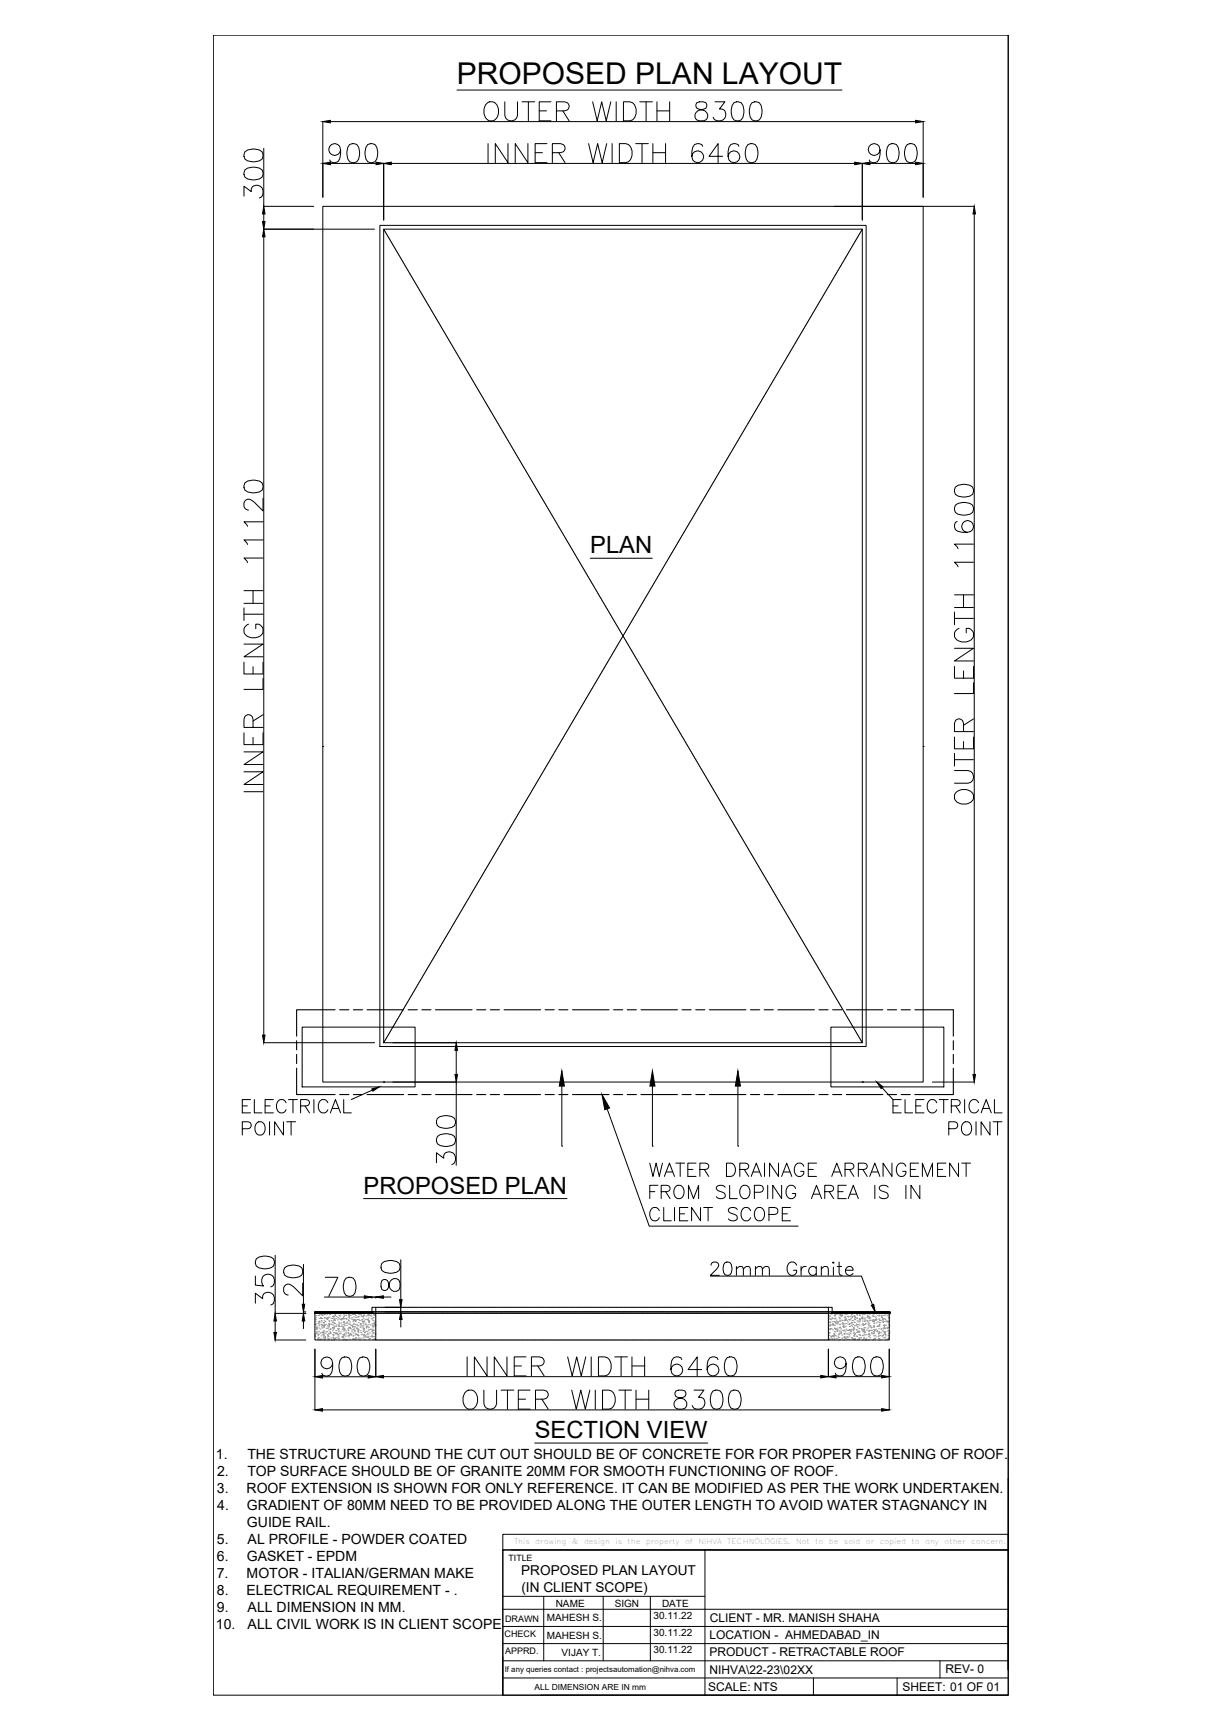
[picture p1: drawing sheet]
<svg xmlns="http://www.w3.org/2000/svg" width="594mm" height="841mm" viewBox="0 0 594 841" stroke-linecap="round" stroke-linejoin="round" font-family="sans-serif">
<!-- layer: 0 -->
<g fill="none" stroke="#000" stroke-width=".49">
<path d="M104 17h386v807h-386zM490 17h.1M490 17v795M157 59v37M161 59h284M236 51a3 3 0 0 1 4-1 3 3 0 0 1 2 3 4 4 0 0 1-1 4 4 4 0 0 1-4 1 6 6 0 0 1-1-7zM245 49v7a3 3 0 0 0 3 3 3 3 0 0 0 4-3v-7M254 49h6M257 49v10M262 54h4M268 49h-6v10h6M271 54l5-1a2.1 2.1 0 0 0 0-3l-5-1v10"/>
<path d="M274 54l3 5M288 49l2 10 3-10 2 10 2-10M300 49v10M303 49h3a5 5 0 0 1 3 5 5 5 0 0 1-3 5h-3zM311 49h6M314 49v10M319 54h7M319 49v10M326 49v10M339 50a1.9 1.9 0 0 0 1 3 4 4 0 0 1 4 4 3 3 0 0 1-4 2 3 3 0 0 1-2-3 4 4 0 0 1 4-3 1.9 1.9 0 0 0 1-3l-1-1zM348 49h4l-2 4a3 3 0 0 1 3 3 3 3 0 0 1-4 3l-1-1-1-1M357 50a3 3 0 0 1 4 1 8 8 0 0 1-1 7 3 3 0 0 1-4-1 8 8 0 0 1 1-7z"/>
<path d="M366 50a3 3 0 0 1 4 1 8 8 0 0 1-1 7 3 3 0 0 1-4-1 8 8 0 0 1 1-7zM449 59v37M119 74a7 7 0 0 1 8 0 3 3 0 0 1-1 4 8 8 0 0 1-7-1v-1zM128 72v28h25M161 79h22M166 73a2.9 2.9 0 0 1-4 2 2.9 2.9 0 0 1-1-4 2.9 2.9 0 0 1 4 0 8 8 0 0 1-1 8 2.7 2.7 0 0 1-4-1M170 70a3 3 0 0 1 4 2 8 8 0 0 1-1 7 3 3 0 0 1-4-2 8 8 0 0 1 1-7zM179 70a3 3 0 0 1 4 2 8 8 0 0 1-1 7 3 3 0 0 1-4-2 8 8 0 0 1 1-7zM187 79v28M190 79h226M237 70v9M247 70v9l-6-9v9"/>
<path d="M257 70v9l-7-9v9M260 74h4M266 70h-6v9h6M269 74h5a2.1 2.1 0 0 0 0-4h-5v9M272 74l3 5M286 70l2 9 3-9 2 9 2-9M298 70v9M301 70h3a5 5 0 0 1 3 4 5 5 0 0 1-3 5h-3zM309 70h6M312 70v9M317 74h7M317 70v9"/>
<path d="M324 70v9M342 71a2.7 2.7 0 0 0-4-1 7 7 0 0 0 0 9 2.9 2.9 0 0 0 4-2 2.9 2.9 0 0 0-2-4 2.9 2.9 0 0 0-4 3M351 76h-6l4-6v9M359 71a2.7 2.7 0 0 0-4-1 7 7 0 0 0 0 9 2.9 2.9 0 0 0 4-2 2.9 2.9 0 0 0-2-4 2.9 2.9 0 0 0-3 3M364 70a3 3 0 0 1 4 2 8 8 0 0 1-1 7 3 3 0 0 1-4-2 8 8 0 0 1 1-7zM419 79v28M423 79h22M428 73a2.9 2.9 0 0 1-4 2 2.9 2.9 0 0 1-1-4 2.9 2.9 0 0 1 4 0 8 8 0 0 1 0 8 2.7 2.7 0 0 1-4-1M432 70a3 3 0 0 1 5 2 8 8 0 0 1-1 7 3 3 0 0 1-5-2 8 8 0 0 1 1-7zM441 70a3 3 0 0 1 4 2 8 8 0 0 1 0 7 3 3 0 0 1-5-2 8 8 0 0 1 1-7zM119 95v-4l3 2a3 3 0 0 1 4-3 3 3 0 0 1 2 4l-1 1-1 1M119 83a7 7 0 0 1 8 0 3 3 0 0 1-1 4 8 8 0 0 1-7-1v-1z"/>
<path d="M128 111h54M128 104v4M128 115v388M185 110h236v399h-236zM187 111h232v396h-232zM405 100h69M474 104v418M119 235a7 7 0 0 1 8 0 3 3 0 0 1-1 4 8 8 0 0 1-7-1v-1zM464 237a7 7 0 0 1 9 0 3 3 0 0 1-1 4 8 8 0 0 1-8-1v-1zM128 254h-9l1 2M128 242v6l-5-4a2.8 2.8 0 0 0-4 0v2l1 2h1M464 246a7 7 0 0 1 9 0 3 3 0 0 1-1 4 8 8 0 0 1-8-1v-1z"/>
<path d="M465 254a2.7 2.7 0 0 0-1 3 7 7 0 0 0 9 0 2.9 2.9 0 0 0-1-4 2.9 2.9 0 0 0-4 2 2.9 2.9 0 0 0 2 4M128 271h-9l1 2M128 262h-9l1 3M287 271h30M473 273h-9l2 3M473 265h-9l2 2M119 299h9M119 296v6M119 293h9M119 287h9M123 287v6M464 298v6"/>
<path d="M464 295h9M464 289h9M468 289v6M119 313h9l-9 6h9M121 303a3 3 0 0 0-2 4 3 3 0 0 0 3 3 4 4 0 0 0 5-1 4 4 0 0 0 0-4l-1-2h-2v3M464 315h9l-9 6h9M464 301h9M466 305a3 3 0 0 0-2 4 3 3 0 0 0 4 3 4 4 0 0 0 4-1 4 4 0 0 0 1-4l-2-2h-1v3M119 322v6h9v-6M123 324v4M128 330v5h-9M464 324v6h9v-6"/>
<path d="M468 326v4M473 332v5h-9M119 356v6h9v-6M123 354v-6a2.1 2.1 0 0 0-4 0v6h9M123 358v4M128 347l-5 4M464 358v6h9v-6M468 356v-6a2.1 2.1 0 0 0-4 0v6h9M473 350l-5 3M119 375h9l-9 6h9M119 366h9l-9 6h9M157 363v-263h292v263"/>
<path d="M157 363h.1M157 363v163h30M449 363h.1M449 363v163h-30M464 375h7a3 3 0 0 1 2 3 3 3 0 0 1-2 3h-7M464 369h9M464 366v6M468 361v3M119 385h9M464 386a5 5 0 0 1 9 0 5 5 0 0 1-3 5 5 5 0 0 1-6-2v-1zM147 499h55v29h-55zM404 499h55v29h-55z"/>
<path d="M128 507h54M191 507h31M222 511v11M118 538h2M122 535h-4v6h4M124 535v6h3M129 538h2M133 535h-4v6h4M139 536a2.4 2.4 0 0 0-3-1 2.4 2.4 0 0 0-2 2v2a2.4 2.4 0 0 0 2 2 2.4 2.4 0 0 0 3-2M140 535h5M142 535v6M146 538l4-1v-1v-1h-1h-3v6"/>
<path d="M148 538l2 3M153 535v6M159 536a2.4 2.4 0 0 0-2-1 2.4 2.4 0 0 0-2 2v2a2.4 2.4 0 0 0 2 2 2.4 2.4 0 0 0 2-2M162 539h3M167 535v6h4M181 530l-10 5M187 526h.1M187 526h232M222 526v41M273 528l1 29M295 539l21 57h72M317 528l1 29"/>
<path d="M359 528v29M419 526h.1M429 529l5 6M434 538h3M438 535h-4v6h4M440 535v6h4M445 538h3M449 535h-4v6h4M453 526h21M455 536a2.4 2.4 0 0 0-2-1 2.4 2.4 0 0 0-2 2v2a2.4 2.4 0 0 0 2 2 2.4 2.4 0 0 0 2-2M457 535h4M459 535v6"/>
<path d="M462 538l4-1 1-1-1-1h-1h-3v6M465 538l2 3M469 535v6M476 536a2.4 2.4 0 0 0-3-1 2.4 2.4 0 0 0-2 2v2a2.4 2.4 0 0 0 2 2 2.4 2.4 0 0 0 3-2M478 539h3M483 535v6h4M118 549h3a1.7 1.7 0 0 0 1-2 1.7 1.7 0 0 0-1-2h-3v7M125 546a2.4 2.4 0 0 1 2-1 2.4 2.4 0 0 1 2 3v1a2.5 2.5 0 0 1-3 3 2.5 2.5 0 0 1-2-3zM131 545v7M138 545v7l-4-7v7M139 545h5M142 545v7"/>
<path d="M161 541l2-6 3 6M213 552a7 7 0 0 1 8 0 3 3 0 0 1-1 5 8 8 0 0 1-7-1l-1-1zM213 544a7 7 0 0 1 8 0 3 3 0 0 1-1 4 8 8 0 0 1-7-1l-1-1zM461 549h3a1.7 1.7 0 0 0 2-2 1.7 1.7 0 0 0-2-2h-3v7M468 546a2.4 2.4 0 0 1 3-1 2.4 2.4 0 0 1 1 3v1a2.5 2.5 0 0 1-2 3 2.5 2.5 0 0 1-3-3zM475 545v7M477 541l2-6 3 6M481 545v7l-4-7v7M483 545h4M485 545v7M212 565v-5l4 3a3 3 0 0 1 3-3 3 3 0 0 1 2 4v1l-1 1M316 565l1 7 2-7 2 7 1-7"/>
<path d="M316 579h2M320 576h-4v7M321 579h4l1-1-1-1-1-1h-3v7M323 572l2-7 3 7M324 579l2 4M324 570h3M328 577a2.4 2.4 0 0 1 3-1 2.4 2.4 0 0 1 2 3v1a2.5 2.5 0 0 1-3 3 2.5 2.5 0 0 1-2-3zM329 565h4M331 565v7M334 569h3M338 565h-4v7h4M340 569l4-1 1-1-1-1-1-1h-3v7"/>
<path d="M342 569l3 3M353 577a2.4 2.4 0 0 0-3-1 2.4 2.4 0 0 0-2 2l1 1 3 1 1 2a2.8 2.8 0 0 1-5 0M353 565h2a3 3 0 0 1 3 4 3 3 0 0 1-3 3h-2zM355 576v7h3M360 569l3-1 1-1v-1l-2-1h-2v7M360 577a2.4 2.4 0 0 1 3-1 2.4 2.4 0 0 1 2 3v1a2.5 2.5 0 0 1-3 3 2.5 2.5 0 0 1-2-3zM362 569l2 3M365 572l3-7 2 7M366 570h3M367 580h3a1.7 1.7 0 0 0 1-2 1.7 1.7 0 0 0-1-2h-3v7M372 565v7M373 576v7"/>
<path d="M378 565v7l-4-7v7M380 572l2-7 3 7M380 576v7l-4-7v7M381 570h3M387 578a2.4 2.4 0 0 0-3-2 2.4 2.4 0 0 0-2 3v1a2.3 2.3 0 0 0 2 3 2.3 2.3 0 0 0 3-3h-2M391 567a2.4 2.4 0 0 0-3-2 2.4 2.4 0 0 0-2 3v1a2.3 2.3 0 0 0 2 3 2.3 2.3 0 0 0 3-3h-2M393 569h2M397 565h-4v7h4M401 579h4v-1v-1l-1-1h-3v7M403 579l2 4M404 572l3-7 2 7M405 570h3"/>
<path d="M407 579h3M411 569l4-1v-1v-1l-1-1h-3v7M411 576h-4v7h4M413 569l2 3M417 569l4-1 1-1-1-1-1-1h-3v7M419 569l3 3M423 572l2-7 3 7M424 570h3M425 576v7M432 577a2.4 2.4 0 0 0-3-1 2.4 2.4 0 0 0-2 2l1 1 3 1 1 2a2.8 2.8 0 0 1-5 0M434 565v7l-5-7v7M440 567a2.4 2.4 0 0 0-2-2 2.4 2.4 0 0 0-2 3v1a2.3 2.3 0 0 0 2 3 2.3 2.3 0 0 0 2-3h-1"/>
<path d="M440 576v7M443 569h2M447 565h-4v7h4M447 576v7l-4-7v7M448 572v-7l3 7 2-7v7M456 569h2M460 565h-4v7h4M466 565v7l-4-7v7M468 565h4M470 565v7M177 583h99M321 589a2.4 2.4 0 0 0-3-2 2.4 2.4 0 0 0-2 2v2a2.4 2.4 0 0 0 2 3 2.4 2.4 0 0 0 3-2"/>
<path d="M323 587v6h3M328 587v6M330 590h3M334 587h-4v6h4M335 583v-7l2 7 3-7v7M341 587v6l-5-6v6M342 587h4M344 587v6M358 588a2.4 2.4 0 0 0-2-1 2.4 2.4 0 0 0-2 2h1l3 2v2a2.8 2.8 0 0 1-4 0M365 589a2.4 2.4 0 0 0-3-2 2.4 2.4 0 0 0-2 2v2a2.4 2.4 0 0 0 2 3 2.4 2.4 0 0 0 3-2M368 587a3 3 0 0 1 4 3 3 3 0 0 1-2 3 3 3 0 0 1-3-2 3 3 0 0 1 1-4zM374 590h3a1.7 1.7 0 0 0 1-1 1.7 1.7 0 0 0-1-2h-3v6"/>
<path d="M380 590h3M384 587h-4v6h4M394 583l3-7 2 7M395 581h3M412 583l3-7 2 7M413 581h3M125 612a7 7 0 0 1 8 0 3 3 0 0 1-1 4 8 8 0 0 1-7-1l-1-1zM134 610v28h15M138 616a7 7 0 0 1 9 0 3 3 0 0 1-2 5 8 8 0 0 1-7-1v-1zM148 615v19M186 614a7 7 0 0 1 8 0 3 3 0 0 1-1 5 8 8 0 0 1-7-1l-1-2zM195 612v20"/>
<path d="M124 634v-5l4 2a3 3 0 0 1 3-3 3 3 0 0 1 2 4v2h-1M124 620v5h4a3 3 0 0 1 0-5 3 3 0 0 1 5 1 3 3 0 0 1-1 5M147 624v6l-4-4a2.8 2.8 0 0 0-5-1v3l1 1 1 1M147 638h2M148 638h.1M153 638h28v-2h2v15h-30zM153 638h28h-28zM153 638h.1M154 638h.1M154 638h-1M155 638h.1M155 638h-1"/>
<path d="M156 638h.1M156 638h-1M157 638h-1M157 638h.1M158 638h.1M158 638h-1M158 631h19M158 621h6l-4 9M159 638h.1M159 638h-1M160 638h.1M160 638h-1"/>
<path d="M161 638h.1M161 638h-1M162 638h.1M162 638h-1M163 638h.1M163 638h-1M164 638h.1M164 638h-1M165 638h.1M165 638h-1M166 638h.1M166 638h-1"/>
<path d="M167 638h.1M167 638h-1M168 638h-1M168 638h.1M168 621a3 3 0 0 1 5 2 8 8 0 0 1-1 7 3 3 0 0 1-5-2 8 8 0 0 1 1-7zM169 638h.1M169 638h-1M170 638h.1M170 638h-1M171 638h.1M171 638h-1M172 638h.1"/>
<path d="M172 638h-1M173 638h.1M173 638h-1M174 638h.1M174 638h-1M175 638h.1M175 638h-1M176 638h.1M176 638h-1M177 638h.1M177 638h-1M178 638h.1"/>
<path d="M178 638h-1M179 638h.1M179 638h-1M180 638h.1M180 638h-1M181 638h.1M181 638h-1M181 631h2M186 622a3 3 0 0 0 1 5 5 5 0 0 0 3-4 2.5 2.5 0 0 1 2-1 2.5 2.5 0 0 1 2 2v2a2.7 2.7 0 0 1-2 2 2.7 2.7 0 0 1-3-3v-2a1.9 1.9 0 0 0-3-1zM186 631h4M187 636h8v2h-8M345 620h74l5 14"/>
<path d="M403 636h2v2h27v13h-29zM405 638h.1M405 638h27h-27zM406 638h.1M406 638h-1M407 638h.1M407 638h-1M408 638h.1M408 638h-1M409 638h.1M409 638h-1M410 638h.1"/>
<path d="M410 638h-1M411 638h.1M411 638h-1M412 638h-1M412 638h.1M413 638h.1M413 638h-1M414 638h.1M414 638h-1M415 638h.1M415 638h-1M416 638h.1"/>
<path d="M416 638h-1M417 638h-1M417 638h.1M418 638h.1M418 638h-1M419 638h.1M419 638h-1M420 638h.1M420 638h-1M421 638h.1M421 638h-1M422 638h.1"/>
<path d="M422 638h-1M423 638h.1M423 638h-1M424 638h.1M424 638h-1M425 638h.1M425 638h-1M426 638h-1M426 638h.1M427 638h.1M427 638h-1M428 638h.1"/>
<path d="M428 638h-1M429 638h.1M429 638h-1M430 638h.1M430 638h-1M431 638h.1M431 638h-1M432 638h.1M432 638h-1M134 651h15M134 642v6M148 642v4"/>
<path d="M153 656v29M183 656v13M195 641v4M227 660v9M237 660v9l-6-9v9M246 660v9l-6-9v9M256 660h-6v9h6M276 660l2 9 2-9 3 9 2-9M287 660v9M291 660h3a5 5 0 0 1 3 4 5 5 0 0 1-3 5h-3zM299 660h6M302 660v9"/>
<path d="M307 660v9M313 660v9M403 656v13M432 656v29M157 669h22M162 663a2.9 2.9 0 0 1-4 2 2.9 2.9 0 0 1-1-4 2.9 2.9 0 0 1 4 0 8 8 0 0 1-1 7 2.7 2.7 0 0 1-4 0M166 660a3 3 0 0 1 5 1 8 8 0 0 1-1 7 3 3 0 0 1-5-1 8 8 0 0 1 1-7zM175 660a3 3 0 0 1 4 1 8 8 0 0 1-1 7 3 3 0 0 1-4-1 8 8 0 0 1 1-7zM186 669h213M226 677a3 3 0 0 1 4-1 3 3 0 0 1 2 3 4 4 0 0 1-1 5 4 4 0 0 1-4 1 6 6 0 0 1-1-8zM235 676v6a3 3 0 0 0 3 3 3 3 0 0 0 3-3v-6M244 676h6"/>
<path d="M247 676v9M250 664h4M258 676h-6v9h6M258 664h6a2.1 2.1 0 0 0 0-4h-6v9M261 664l4 5M278 676l2 9 2-9 3 9 2-9M289 676v9M293 676h3a5 5 0 0 1 3 4 5 5 0 0 1-3 5h-3zM301 676h6M304 676v9M307 664h6M309 676v9"/>
<path d="M315 676v9M329 676a1.9 1.9 0 0 0 0 3 4 4 0 0 1 5 4 3 3 0 0 1-4 2 3 3 0 0 1-2-3 4 4 0 0 1 4-3 1.9 1.9 0 0 0 1-3h-1zM331 661a2.7 2.7 0 0 0-4-1 7 7 0 0 0 0 8 2.9 2.9 0 0 0 5-1 2.9 2.9 0 0 0-2-4 2.9 2.9 0 0 0-4 3M337 676h5l-2 3a3 3 0 0 1 3 4 3 3 0 0 1-4 2h-2v-2M341 666h-6l4-6v9M347 676a3 3 0 0 1 4 2 8 8 0 0 1-1 7 3 3 0 0 1-4-2 8 8 0 0 1 1-7zM349 661a2.7 2.7 0 0 0-4-1 7 7 0 0 0 0 8 2.9 2.9 0 0 0 4-1 2.9 2.9 0 0 0-2-4 2.9 2.9 0 0 0-3 3M353 660a3 3 0 0 1 5 1 8 8 0 0 1-1 7 3 3 0 0 1-4-1 8 8 0 0 1 0-7zM355 676a3 3 0 0 1 5 2 8 8 0 0 1-1 7 3 3 0 0 1-4-2 8 8 0 0 1 0-7zM406 669h23M411 663a2.9 2.9 0 0 1-4 2 2.9 2.9 0 0 1-1-4 2.9 2.9 0 0 1 5 0 8 8 0 0 1-1 7 2.7 2.7 0 0 1-4 0M416 660a3 3 0 0 1 4 1 8 8 0 0 1-1 7 3 3 0 0 1-4-1 8 8 0 0 1 1-7z"/>
<path d="M425 660a3 3 0 0 1 4 1 8 8 0 0 1-1 7 3 3 0 0 1-4-1 8 8 0 0 1 1-7zM157 685h272M252 680h3M260 680h6a2.1 2.1 0 0 0 0-4h-6v9M263 680l4 5M309 680h6M260 702h84M490 709h.1M490 719h.1M244 746h246v7h-246zM244 753h246v71h-246zM244 753v71"/>
<path d="M249 753h241M343 753v71M490 757h.1M490 749h.1M244 776h99M264 776v31M293 776v31M316 776v31M490 779h.1M490 768h.1M244 799h246M244 791h246"/>
<path d="M244 782h246M490 790h.1M244 807h246M244 816h246M395 816v8M436 816v8M457 807v9M490 801h.1M263 824h227"/>
</g>
<!-- layer: HIDDEN -->
<g fill="none" stroke="#000" stroke-width=".49">
<path d="M187 111l1 3M188 114h.1M188 114l1 1M189 115l1 1M190 117h.1M190 117l2 3M415 118l-1 2M416 117l-1 1M417 115l-1 1M419 112l-2 3M419 111v1M192 120h.1"/>
<path d="M192 121h.1M192 121l1 1M193 122v1M193 123l1 2M195 125h.1M195 125v1M195 126l2 3M197 129h.1M197 129v1M197 130l1 1M198 131h.1M198 131v1"/>
<path d="M198 132l2 2M200 134h.1M200 134v1M200 135l1 1M201 136v1M202 137l1 2M203 139h.1M203 139v1M203 140h.1M203 140l1 1M402 140h.1M403 139l-1 1"/>
<path d="M404 138l-1 1M405 136l-1 2M405 135v1M405 135h.1M408 131l-2 4M408 131h.1M408 130h.1M409 129l-1 1M410 126l-1 3M411 126h.1M411 125v1M412 124l-1 1"/>
<path d="M412 123v1M414 121l-2 2M414 121h.1M414 120h.1M204 141l1 2M205 144l2 2M207 146v1M207 147l1 1M208 148v1M208 149h1M209 149l1 2M210 151l1 3"/>
<path d="M211 154h.1M212 154h.1M212 155l1 1M213 156v1M213 157l1 1M214 158v1M214 159h1M215 159v1M391 159l-1 1M391 159h.1M392 158l-1 1M393 156l-1 2"/>
<path d="M393 156h.1M394 155l-1 1M394 154h.1M396 151l-2 3M396 151h.1M397 149l-1 1M397 149h.1M398 148l-1 1M398 148h.1M399 146l-1 1M399 146h.1M400 144l-1 2"/>
<path d="M400 143h.1M402 141l-1 2M402 141h.1M215 161h1M216 161v1M216 162h.1M217 162v1M217 163v1M217 164h1M218 165l1 1M219 166v1M219 167l1 1"/>
<path d="M220 168h.1M220 168v1M220 169h1M221 169l1 2M222 171v1M222 172l1 1M223 173v1M223 174h1M224 175l1 1M225 176v1M225 177h.1M225 178l1 1"/>
<path d="M227 179l1 2M380 178l-1 3M380 178h.1M381 177h-1M381 176v1M381 176h.1M382 174l-1 2M383 173l-1 1M383 173h.1M383 172v1M384 172h.1M385 169l-1 3"/>
<path d="M386 168v1M387 167l-1 1M387 166v1M387 166h.1M388 164l-1 2M389 163l-1 1M389 163h.1M389 162v1M390 161l-1 1M390 161h.1M228 182h.1M228 182v1"/>
<path d="M229 183v1M229 184h1M230 185l1 1M231 186v1M231 187h.1M231 187v1M231 188l2 2M233 190v1M233 191h.1M234 191h.1M234 192h.1M234 192l1 2"/>
<path d="M235 194h.1M235 195h1M236 196h.1M237 196l1 3M238 199l1 1M367 200h.1M369 196l-2 4M370 196h-1M371 194l-1 1M371 193v1M372 192l-1 1M373 190l-1 1"/>
<path d="M374 189l-1 1M375 187l-1 2M375 186v1M375 186h.1M377 184l-1 2M377 183v1M377 183h.1M378 182l-1 1M378 181h.1M239 200v1M239 201h1M240 202h.1"/>
<path d="M240 202l1 3M242 205h.1M242 205v1M242 206l2 4M244 210l1 1M245 211h.1M245 212h1M246 212l1 2M247 214v1M247 215l1 1M248 216l1 2M249 218h1"/>
<path d="M250 219h.1M250 219v1M250 220l2 2M355 220v1M356 219v1M358 215l-2 3M358 215h.1M359 214v1M360 212l-1 2M361 211h-1M361 210v1M362 209l-1 1"/>
<path d="M363 206l-1 3M364 206h.1M364 205v1M365 203l-1 2M366 202l-1 1M367 201h-1M367 200v1M252 222l1 2M253 224h.1M253 224v1M253 225l3 4M256 229h.1"/>
<path d="M256 230l2 3M258 233h.1M258 233l1 1M259 234l1 2M260 236l1 1M261 237v1M261 238v1M262 239h.1M262 240l1 2M344 239l-2 3M345 238l-1 1M347 234l-2 4"/>
<path d="M347 234h.1M348 233l-1 1M348 232v1M349 231v1M350 230l-1 1M350 229h.1M350 228v1M352 226l-1 2M352 226h.1M353 224l-1 1M353 224h.1M355 221l-2 3"/>
<path d="M263 242h.1M264 242v1M264 243l1 2M265 245l1 1M266 247h.1M266 247l1 1M267 248h.1M267 248v1M267 249h1M268 250l1 2M269 252h1M270 253v1"/>
<path d="M270 254l1 1M271 255l1 1M272 256h.1M272 257h.1M272 257l1 1M273 258v1M273 259l2 2M332 259l-1 2M333 258l-1 1M333 258h.1M333 257v1M334 257h-1"/>
<path d="M334 257h.1M334 256h.1M335 254l-1 2M336 253l-1 1M337 252h-1M337 252h.1M337 251v1M338 249l-1 2M339 248l-1 1M339 248h.1M339 247v1M340 247h-1"/>
<path d="M340 246h.1M342 243l-2 3M342 243h.1M342 242v1M275 261v1M275 262h.1M275 262l1 2M276 264l1 1M277 265l1 1M278 267h.1M278 267l1 2M279 269l1 1"/>
<path d="M280 270h.1M280 270l1 2M281 272h.1M281 272l1 2M282 274l1 1M283 275h.1M283 275v1M283 276h.1M284 276h.1M284 277h.1M284 277l1 2M285 279l1 1"/>
<path d="M286 280v1M320 280h.1M321 279l-1 1M321 278v1M321 278h.1M322 277l-1 1M322 276h.1M323 275l-1 1M323 274v1M324 274h.1M325 272l-1 1M325 271v1"/>
<path d="M325 271h.1M326 270l-1 1M327 269l-1 1M327 268v1M328 267l-1 1M328 266h.1M329 264l-1 2M330 264h-1M330 263h.1M330 262v1M331 261v1M286 281l1 1"/>
<path d="M287 282h.1M287 282l1 2M288 284h.1M288 284v1M289 285v1M289 286h1M290 287h.1M290 287l2 3M292 290h.1M292 291l1 1M293 292h.1M293 292l1 1"/>
<path d="M294 294h.1M294 294v1M294 295l2 3M297 298v1M297 299h.1M297 299v1M297 300l1 2M308 300v1M309 299v1M309 299h.1M310 297l-1 2M311 296l-1 1"/>
<path d="M311 295v1M312 294l-1 1M312 294h.1M313 292l-1 1M313 291v1M314 291h.1M314 290h.1M315 288l-1 2M316 287l-1 1M317 286h-1M317 286h.1M317 285v1"/>
<path d="M317 285h.1M318 284l-1 1M318 284h.1M319 282l-1 1M319 281v1M320 280l-1 1M297 319l-1 2M298 318l-1 1M298 317v1M299 302h.1M299 302l1 1M300 304h.1"/>
<path d="M300 314l-1 3M300 314h.1M300 305h.1M300 305l2 2M300 313v1M301 312l-1 1M302 311l-1 1M302 307v1M302 308l1 1M303 309l-1 2M303 309v1M303 308v1"/>
<path d="M303 310l1 2M303 308h.1M304 312h1M305 312v1M305 313h.1M305 313l1 1M306 305l-2 3M306 314l2 4M306 304h.1M307 302l-1 1M308 301l-1 1M308 318l1 1"/>
<path d="M309 319v1M309 320l1 2M285 339l-1 2M286 339h-1M286 338h.1M287 337h-1M287 336v1M288 334l-1 2M289 333v1M290 332l-1 1M290 331h.1M291 329l-1 2"/>
<path d="M292 328l-1 1M292 328h.1M292 327h.1M295 323l-3 4M295 322v1M296 321l-1 1M310 322h.1M310 322l1 1M311 323l1 1M312 324l1 3M313 327h.1M314 327h.1"/>
<path d="M314 328l1 1M315 329v1M315 330l1 1M316 332l1 1M317 333h.1M317 333l2 3M319 336l1 1M320 338l2 3M273 360l-1 1M273 359v1M274 359h-1M275 357l-1 1"/>
<path d="M275 356v1M277 354l-2 2M278 351l-1 3M279 350l-1 1M280 349l-1 1M281 347l-1 1M281 345v2M282 345h.1M282 344v1M283 342l-1 2M283 342h.1M284 342h.1"/>
<path d="M322 341h.1M322 342h.1M322 342l1 2M324 344v1M324 345l1 2M325 347h.1M325 347l2 3M327 350h.1M327 350v1M327 351l3 5M330 356h.1M331 356v1"/>
<path d="M331 357h.1M331 357l2 3M333 360v1M261 379l-1 2M262 379h.1M263 377l-1 1M263 376v1M265 374l-1 2M265 374h.1M265 373v1M266 372l-1 1M266 371v1"/>
<path d="M267 370l-1 1M269 367l-2 3M269 366v1M270 366h-1M270 365h.1M270 364v1M271 364h-1M272 362l-1 2M272 361v1M333 361l1 1M334 362l1 2M335 364l1 1"/>
<path d="M336 365h.1M336 366l1 1M337 367h.1M337 367l1 3M339 370h.1M339 370v1M339 371l1 1M340 372h.1M340 373l1 1M341 374h.1M341 374l1 1M342 375l1 2"/>
<path d="M343 377h.1M343 377v1M344 378h.1M344 379h.1M344 379l1 1M250 400l-1 1M250 399h.1M251 398l-1 1M251 397v1M252 396l-1 1M253 394l-1 2M253 394h.1"/>
<path d="M253 393v1M254 392v1M255 391l-1 1M256 390l-1 1M256 389h.1M256 388v1M257 387v1M258 386l-1 1M259 384l-1 2M259 384h.1M259 383v1M260 382l-1 1"/>
<path d="M260 382h.1M260 381v1M345 380l1 2M346 382h.1M346 383h.1M346 383l1 1M347 384h.1M347 384v1M347 385l1 2M349 387v1M349 388l1 1M350 389h.1"/>
<path d="M350 390h.1M351 390l1 2M352 392h.1M352 393h.1M352 393l1 1M353 394h.1M353 394v1M353 395l2 2M355 397v1M355 398h.1M355 398l1 1M356 400h.1"/>
<path d="M238 420l-1 1M238 419h.1M239 417l-1 2M240 417h-1M240 416h.1M241 414l-1 2M242 413l-1 1M242 412h.1M243 411l-1 1M244 410l-1 1M244 409h.1M245 408l-1 1"/>
<path d="M245 408h.1M245 407v1M246 407h-1M247 404l-1 2M247 404h.1M248 403l-1 1M248 402h.1M249 401v1M356 400l1 2M357 402h.1M357 402h1M358 403l1 1"/>
<path d="M359 404v1M359 405l1 1M360 407h.1M360 407l1 1M361 408l1 1M362 410h.1M362 410l1 1M363 411v1M363 412h.1M364 412h.1M364 413l2 3M366 417h.1"/>
<path d="M366 417l1 1M367 418l1 1M368 420h.1M226 440h.1M226 439v1M228 436l-1 3M228 436h.1M229 435v1M231 432l-2 3M231 431v1M231 431h.1M232 430l-1 1"/>
<path d="M232 430h.1M232 429h.1M234 427l-2 2M234 426h.1M235 425l-1 1M235 425h.1M235 424v1M236 422l-1 2M236 422h.1M237 421v1M368 420l1 1M369 421h.1"/>
<path d="M369 421v1M369 422l2 3M371 425l1 1M372 426v1M372 427l1 1M373 428h.1M373 428l1 1M374 430h.1M374 430l1 1M375 431v2M376 433l1 2M377 435h.1"/>
<path d="M377 435v1M377 436h.1M377 436l1 1M378 437v1M379 438l1 2M380 440h.1M215 459l-2 2M215 459h.1M215 458v1M215 458h.1M216 456l-1 2M218 454l-2 2"/>
<path d="M218 454h.1M218 453h.1M220 449l-2 4M221 449h-1M222 447l-1 2M223 445l-1 2M223 445h.1M223 444v1M225 442l-2 2M225 441v1M226 441h-1M380 441h.1"/>
<path d="M380 441l3 4M383 445h.1M383 445l1 2M384 447l1 2M385 449h.1M385 449v1M386 450l1 2M387 452v1M387 453h1M388 454h.1M388 454l1 1M389 455l1 3"/>
<path d="M390 458h.1M391 458h.1M391 458v1M391 459l2 3M204 478l-2 3M204 477h.1M205 476l-1 1M206 475l-1 1M206 474h.1M206 473v1M207 473h.1M209 469l-2 4"/>
<path d="M209 468v1M210 467l-1 1M210 466v1M211 465l-1 1M212 464h.1M212 463v1M213 461l-1 2M393 462v1M393 463h.1M394 463v1M394 464h.1M394 465h1"/>
<path d="M395 465v2M396 467v1M396 468l1 1M397 469h.1M397 469v1M397 470l2 2M399 472v1M399 473l1 1M400 474h.1M400 475h.1M401 475l1 2M402 477h.1"/>
<path d="M402 478h.1M402 478l2 3M191 500l-1 1M191 499v1M192 497l-1 2M193 496l-1 1M193 496h.1M194 495l-1 1M194 494h.1M195 492l-1 2M195 492h.1M196 492h-1"/>
<path d="M197 490l-1 1M197 489v1M198 488l-1 1M198 487h.1M199 486l-1 1M200 485l-1 1M200 484h.1M201 483l-1 1M201 482v1M201 482h.1M404 482h1M405 482v1"/>
<path d="M405 483l1 1M406 485h.1M406 485l1 1M407 486h.1M407 486v1M407 487h1M408 488l1 2M409 490h.1M409 490l1 1M410 492h.1M411 492h.1M411 492v1"/>
<path d="M411 493l1 1M412 495h.1M412 495l1 1M413 496v1M413 497l1 1M414 498l1 2M415 500h.1M187 507h.1M187 506v1M187 506h.1M188 505l-1 1M188 505h.1"/>
<path d="M188 504h.1M189 502l-1 2M190 502h-1M190 501h.1M415 500l1 1M416 501v1M416 502l1 1M417 503l1 1M418 505h.1M418 505l1 1M419 506h.1M419 506v1"/>
<path d="M419 507h.1M181 638h224M183 636h220M183 651h220"/>
</g>
<!-- layer: 0 -->
<g fill="#000" stroke="#000" stroke-width=".49">
<path d="M157 59h4v1zM445 59h4l-4 1zM157 79h4v1zM183 79h4l-4 1zM187 79h3v1zM416 79h3l-3 1zM419 79h4v1zM445 79h4l-4 1zM128 111l1 4h-1zM128 108h1l-1 3zM128 100l1 4h-1zM474 100v4h-1z"/>
<path d="M128 503h1l-1 4zM222 507v4h-1zM181 529l3-1-3 2zM221 522h1v4zM273 521l1 7h-2zM293 532l3 7h-2zM317 521l1 7h-2zM359 521l1 7h-3zM426 526l3 2-1 1zM473 522h1v4zM147 634h1v4zM177 630l4 1h-4z"/>
<path d="M183 631l3-1v1zM194 632h1v4zM424 635l1-1v4zM133 648h1v3zM134 638v4h-1zM148 638v4h-1zM195 638v3h-1zM153 669h4v1zM179 669h4l-4 1zM183 669h3v1zM399 669h4l-4 1zM403 669h3v1z"/>
<path d="M429 669h3l-3 1zM153 685h4v1zM429 685h3l-3 1z"/>
</g>
<g fill="none" stroke="#939598" stroke-width=".49">
<path d="M154 640h.1M155 639h.1M156 639h.1M157 639h.1M158 639h.1M159 639h.1M160 639h.1M161 639h.1M162 639h.1M162 640h.1M163 639h.1M164 639h.1"/>
<path d="M165 640h.1M165 639h.1M167 639h.1M168 639h.1M169 639h.1M170 639h.1M170 640h.1M171 639h.1M172 639h.1M173 639h.1M173 640h.1M174 639h.1"/>
<path d="M174 640h.1M175 639h.1M175 640h.1M176 639h.1M176 640h.1M177 640h.1M177 639h.1M178 640h.1M179 640h.1M179 639h.1M180 640h.1M181 638h.1"/>
<path d="M182 639h.1M403 639h.1M403 640h.1M404 639h.1M404 638h1M406 640h.1M406 639h.1M407 639h.1M408 639h.1M409 639h.1M409 640h.1M409 639v1"/>
<path d="M410 639l-1 1M411 639h.1M412 640h.1M413 639h.1M414 640h.1M414 639h.1M415 640h-1zM415 640h.1M416 639h.1M417 639h.1M418 639h.1M419 639h.1"/>
<path d="M420 639h.1M422 639h.1M422 640h.1M423 639h.1M424 639h.1M424 640h.1M425 639h.1M425 638h.1M426 638h.1M427 640h.1M427 639h.1M428 639h.1"/>
<path d="M428 640h.1M429 640h.1M430 639h.1M431 639h.1M432 640h.1M432 639h.1M153 649h.1M153 650h.1M153 641h.1M153 648h.1M153 642h.1M153 644h.1"/>
<path d="M154 646h.1M154 645h.1M154 647h.1M154 649h.1M154 648h.1M154 643h.1M155 650h.1M155 651h.1M155 649h.1M155 647h.1M155 643h.1M155 646h.1"/>
<path d="M155 642h.1M155 644h.1M155 645h.1M155 641h.1M156 651h.1M156 648h.1M156 646h.1M156 641h.1M156 644h.1M156 649h.1M156 642h.1M156 643h.1"/>
<path d="M156 645h.1M157 649h.1M157 648h.1M157 644h.1M157 650h.1M157 643h.1M157 647h.1M157 645h.1M157 642h.1M158 641h.1M158 644l-1 1zM158 644h.1"/>
<path d="M158 651h.1M158 642h.1M158 648h.1M158 650h.1M158 647h.1M159 646h.1M159 647h.1M159 641h.1M159 651h.1M159 645h.1M159 649h.1M159 641h1"/>
<path d="M160 649h.1M160 651h.1M160 650h.1M160 648h.1M160 647h.1M160 646h.1M160 645h.1M160 644h.1M160 643h.1M160 642h.1M160 640h.1M161 646h.1"/>
<path d="M161 648h.1M161 651h.1M161 641h.1M161 644h.1M161 642h.1M161 645h.1M162 646h.1M162 647h.1M162 641h.1M162 649h.1M162 643h.1M162 650h.1"/>
<path d="M162 644h.1M162 651h.1M162 648h.1M162 645h.1M162 642h.1M162 645h1l-1 1M163 651h-1M163 651h.1M163 648h.1M163 642h.1M163 643h.1M163 641h.1"/>
<path d="M163 649h.1M163 647h.1M163 650v1zM164 648h.1M163 640h.1M163 644h.1M164 645h.1M164 650h.1M164 642h.1M164 646h.1M164 649h.1M164 640h.1"/>
<path d="M164 651h.1M164 647h.1M164 644h.1M165 645h.1M165 646h.1M165 644h.1M165 643h.1M165 651h.1M165 641h.1M165 648h.1M165 647h.1M165 642h.1"/>
<path d="M166 648h.1M166 645h.1M166 641h.1M166 643h.1M166 644h.1M167 650h.1M166 646h.1M167 646h.1M167 649h.1M167 651h.1M167 645h.1M167 647h.1"/>
<path d="M167 643h.1M167 641h.1M167 644h.1M167 642h.1M167 640h.1M168 646h.1M167 648h.1M168 646h-1zM168 650h.1M168 648h.1M168 651h.1M168 641h.1"/>
<path d="M168 649h.1M168 647h.1M168 644h.1M169 643h.1M169 646h.1M169 648h.1M169 649h.1M169 650h.1M169 647h.1M169 645h.1M169 644h.1M169 642h.1"/>
<path d="M170 641h.1M170 649h.1M170 651h.1M170 646h.1M170 644h.1M170 643h.1M170 648h.1M170 645h.1M171 649h.1M171 641h.1M171 647h.1M171 644h.1"/>
<path d="M172 645h.1M171 651h.1M172 651h.1M172 646h.1M172 644h.1M172 650h.1M172 649h.1M172 642h.1M172 648h.1M172 642v-1v1M172 643h.1M172 640h.1"/>
<path d="M173 645h.1M173 651h.1M173 649h.1M173 647h-1zM173 648h.1M173 641v1M173 642h.1M173 650h.1M173 644h.1M173 641h.1M174 645h.1M174 646h.1"/>
<path d="M174 649h.1M174 647h.1M174 651h.1M174 648h.1M174 643h.1M174 641h.1M174 650h.1M175 642h.1M175 651h.1M175 644h.1M175 647h.1M175 645h.1"/>
<path d="M176 643h.1M175 648h.1M176 649h.1M176 642h.1M176 645h.1M176 650h.1M176 646h.1M176 647h.1M177 646h.1M177 644h.1M177 649h.1M177 643h.1"/>
<path d="M177 641h.1M177 647h.1M177 642h.1M177 651h.1M177 650h.1M178 642h.1M178 649h.1M178 647l-1 1zM178 650h.1M178 644h.1M178 645h.1M178 647h.1"/>
<path d="M178 641h.1M179 648h.1M179 641h.1M179 650h.1M179 649h.1M179 647h.1M179 645h.1M179 644h.1M179 642h.1M179 651h.1M179 643h.1M180 651h.1"/>
<path d="M180 643h.1M180 648h.1M180 646h.1M180 644h.1M180 650h.1M180 641h.1M181 649h.1M181 650h.1M181 644h.1M181 647h.1M181 642h.1M181 641h.1"/>
<path d="M181 646h.1M181 645h.1M181 651h.1M181 648h.1M181 640h.1M182 647h.1M182 650h.1M182 651h.1M182 645h.1M182 644h.1M182 643h.1M183 648v1"/>
<path d="M403 648h.1M403 646h.1M403 651h.1M403 641h.1M403 643h.1M403 649h.1M403 644h.1M403 645h.1M404 643h.1M404 646h.1M404 650h.1M404 644h.1"/>
<path d="M404 642h.1M404 651h.1M405 641h.1M405 649h.1M405 643h.1M405 646h.1M405 644h.1M405 648h.1M405 651h.1M406 649h.1M406 641h.1M406 647h.1"/>
<path d="M406 646h.1M406 644h.1M406 643h.1M406 649h-1zM406 651h.1M407 650h.1M407 642h.1M407 644h.1M407 651h.1M407 647h.1M407 646h.1M408 643h.1"/>
<path d="M407 649h.1M408 650h.1M408 640h.1M408 648h.1M408 649h.1M408 647h.1M408 646h.1M408 651h.1M408 644h.1M408 641h.1M408 642h.1M408 645h.1"/>
<path d="M409 646h.1M409 647h.1M409 648h.1M409 642h.1M409 650h.1M409 649h.1M409 643h.1M409 651h.1M409 644h.1M410 644h.1M410 647h.1M410 643h.1"/>
<path d="M410 645h.1M410 651h.1M410 650h.1M410 649h.1M410 648h.1M410 650h1M411 642h.1M411 641h.1M411 640h.1M411 648h.1M411 650v1M411 650h.1"/>
<path d="M411 651h.1M411 645h.1M411 643h.1M411 646h.1M412 642h.1M412 648h.1M412 650h.1M412 647h.1M412 651h.1M412 649h.1M412 643h.1M412 644h.1"/>
<path d="M413 651h.1M413 650h.1M413 648h.1M413 646h.1M413 649h.1M413 647h.1M413 645h.1M413 643h.1M413 642h.1M413 640h.1M413 641h.1M414 647h.1"/>
<path d="M414 641h.1M414 646h.1M414 650h.1M414 644h.1M414 643h.1M414 642h.1M414 645h.1M414 651h.1M414 650l1 1M415 644h.1M415 646h.1M415 648h.1"/>
<path d="M415 647h.1M415 642h.1M415 651h.1M415 649h.1M415 650h.1M415 645v1v-1M415 645h.1M415 643h.1M415 641h.1M416 641h.1M416 648h.1M416 651h-1z"/>
<path d="M416 640h.1M416 644h.1M416 646h.1M416 649h.1M416 647h.1M417 650h.1M417 644h.1M417 642h.1M417 641h.1M417 645h.1M417 651h.1M417 643h.1"/>
<path d="M417 647h.1M417 648h.1M417 649h.1M418 647h.1M418 648h.1M418 646h.1M418 644h.1M418 643h.1M418 641h.1M418 649h.1M418 651h.1M418 642h.1"/>
<path d="M419 650h.1M419 646h.1M419 644h.1M419 642h.1M419 640h.1M419 649h.1M419 643h.1M419 647h.1M419 651h.1M420 641h-1zM420 647h.1M420 644h.1"/>
<path d="M420 651h.1M420 650h.1M420 649h.1M420 645h.1M420 642h.1M420 646h.1M420 641h.1M421 648h.1M421 646h.1M421 642h.1M421 643h.1M421 651h.1"/>
<path d="M421 649h.1M421 647h.1M421 640h.1M422 642h.1M422 644h.1M422 646h.1M422 649h.1M422 643h.1M422 651h.1M422 650h.1M422 647h.1M422 648h.1"/>
<path d="M423 649h.1M422 645h.1M423 640h.1M423 641h.1M423 650h.1M423 647h.1M423 642h.1M423 645h.1M424 645h.1M424 647h.1M424 648h.1M424 642h.1"/>
<path d="M425 651h.1M425 645h.1M425 642h-1zM425 642h.1M425 649h.1M425 644h.1M425 648h.1M425 647h.1M425 646h.1M425 643h.1M425 640h.1M426 642h.1"/>
<path d="M426 646h.1M426 640h.1M426 650h.1M426 643h.1M426 641h.1M426 647h.1M426 645h.1M427 643h.1M427 650h.1M427 648h.1M427 651h.1M427 649h.1"/>
<path d="M427 646h.1M427 644h.1M427 641h.1M427 647h.1M427 645h.1M428 644h.1M427 642h.1M428 643h.1M428 649h.1M428 642h.1M428 648h.1M428 646h.1"/>
<path d="M429 650h.1M429 647h.1M429 641h.1M429 643h.1M429 649h.1M429 646h.1M429 644h.1M430 646h.1M430 642l-1 1zM430 644h.1M430 643h.1M430 645h.1"/>
<path d="M430 641h.1M430 648h.1M430 650h.1M430 647h.1M431 646h.1M430 649h.1M430 651h.1M431 642h.1M431 644h.1M431 648h.1M431 643h.1M431 651h.1"/>
<path d="M431 645h.1M431 647h.1M432 642h.1M432 643h.1M432 651h.1M432 649h.1M432 650h.1M432 648h.1M432 641h.1M432 647h.1M432 645h.1M432 644h.1"/>
</g>
<!-- layer: FASTNERS -->
<path d="M181 638h224" fill="none" stroke="#000" stroke-width=".49"/>
<!-- layer: ELE 1 -->
<path d="M222 44h187" fill="none" stroke="#000" stroke-width=".49"/>
<!-- layer: 0 -->
<g fill="none" stroke="#000" stroke-width=".53">
<path d="M163 491h-19v13M165 491h5M172 491h4M178 491h18M198 491h5M205 491h5M212 491h17M232 491h4M238 491h5M245 491h18M265 491h4M272 491h4"/>
<path d="M278 491h18M298 491h5M305 491h4M312 491h17M332 491h4M338 491h5M345 491h18M365 491h4M372 491h4M378 491h18M398 491h5M405 491h4"/>
<path d="M411 491h18M431 491h5M438 491h5M445 491h18v13M144 519v13h19M144 506v4M144 513v4M463 519v13h-18M463 506v4M463 513v4M165 532h5M172 532h4"/>
<path d="M178 532h18M198 532h5M205 532h5M212 532h17M232 532h4M238 532h5M245 532h18M265 532h4M272 532h4M278 532h18M298 532h5M305 532h4"/>
<path d="M312 532h17M332 532h4M338 532h5M345 532h18M365 532h4M372 532h4M378 532h18M398 532h5M405 532h4M411 532h18M431 532h5M438 532h5"/>
</g>
<text font-size="14.6" x="222" y="41">PROPOSED PLAN LAYOUT</text>
<g font-size="11.6">
<text x="287" y="269">PLAN</text>
<text x="177" y="580">PROPOSED PLAN</text>
<text x="260" y="699">SECTION VIEW</text>
</g>
<text font-size="10.6" x="344" y="621">20mm Granite</text>
<g font-size="6.8">
<text x="105" y="709">1.</text>
<text x="120" y="709">THE STRUCTURE AROUND THE CUT OUT SHOULD BE OF CONCRETE FOR FOR PROPER FASTENING OF ROOF.</text>
<text x="106" y="718">2.</text>
<text x="120" y="718">TOP SURFACE SHOULD BE OF GRANITE 20MM FOR SMOOTH FUNCTIONING OF ROOF.</text>
<text x="105" y="726">3.</text>
<text x="120" y="726">ROOF EXTENSION IS SHOWN FOR ONLY REFERENCE. IT CAN BE MODIFIED AS PER THE WORK UNDERTAKEN.</text>
<text x="106" y="734">4.</text>
<text x="120" y="734">GRADIENT OF 80MM NEED TO BE PROVIDED ALONG THE OUTER LENGTH TO AVOID WATER STAGNANCY IN</text>
<text x="120" y="742">GUIDE RAIL.</text>
<text x="105" y="751">5.</text>
<text x="120" y="751">AL PROFILE - POWDER COATED</text>
<text x="105" y="759">6.</text>
<text x="120" y="759">GASKET - EPDM</text>
<text x="105" y="767">7.</text>
<text x="120" y="767">MOTOR - ITALIAN/GERMAN MAKE</text>
<text x="105" y="775">8.</text>
<text x="120" y="775">ELECTRICAL REQUIREMENT - .</text>
<text x="105" y="784">9.</text>
<text x="120" y="784">ALL DIMENSION IN MM.</text>
<text x="105" y="792">10.</text>
<text x="120" y="792">ALL CIVIL WORK IS IN CLIENT SCOPE</text>
</g>
<g font-size="6.6">
<text x="253" y="766">PROPOSED PLAN LAYOUT</text>
<text x="254" y="774">(IN CLIENT SCOPE)</text>
</g>
<g font-size="5.8">
<text x="345" y="789">CLIENT - MR. MANISH SHAHA</text>
<text x="345" y="797">LOCATION - AHMEDABAD_IN</text>
<text x="345" y="805">PRODUCT - RETRACTABLE ROOF</text>
<text x="345" y="814">NIHVA\22-23\02XX</text>
<text x="460" y="814">REV- 0</text>
<text x="344" y="822">SCALE: NTS</text>
<text x="439" y="822">SHEET: 01 OF 01</text>
</g>
<g font-size="4.9">
<text x="270" y="781">NAME</text>
<text x="299" y="781">SIGN</text>
<text x="322" y="781">DATE</text>
<text x="266" y="788">MAHESH S.</text>
<text x="318" y="787">30.11.22</text>
<text x="266" y="797">MAHESH S.</text>
<text x="318" y="795">30.11.22</text>
<text x="318" y="804">30.11.22</text>
<text x="273" y="805">VIJAY T.</text>
</g>
<g font-size="4.4">
<text x="246" y="788">DRAWN</text>
<text x="245" y="796">CHECK</text>
<text x="246" y="804">APPRD.</text>
</g>
<text font-size="4.3" x="247" y="759">TITLE</text>
<text font-size="4.1" x="260" y="821">ALL DIMENSION ARE IN mm</text>
<text font-size="3.8" x="245" y="813">If any queries contact : projectsautomation@nihva.com</text>
<g font-size="3.5">
<text x="250" y="751">This</text>
<text x="260" y="751">drawing</text>
<text x="278" y="751">&amp;</text>
<text x="284" y="751">design</text>
<text x="299" y="751">is</text>
<text x="305" y="751">the</text>
<text x="314" y="751">property</text>
<text x="333" y="751">of</text>
<text x="340" y="751">NIHVA</text>
<text x="354" y="751">TECHNOLOGIES.</text>
<text x="387" y="751">Not</text>
<text x="396" y="751">to</text>
<text x="403" y="751">be</text>
<text x="410" y="751">sold</text>
<text x="421" y="751">or</text>
<text x="428" y="751">copied</text>
<text x="443" y="751">to</text>
<text x="450" y="751">any</text>
<text x="459" y="751">other</text>
<text x="472" y="751">concern.</text>
</g>
</svg>
